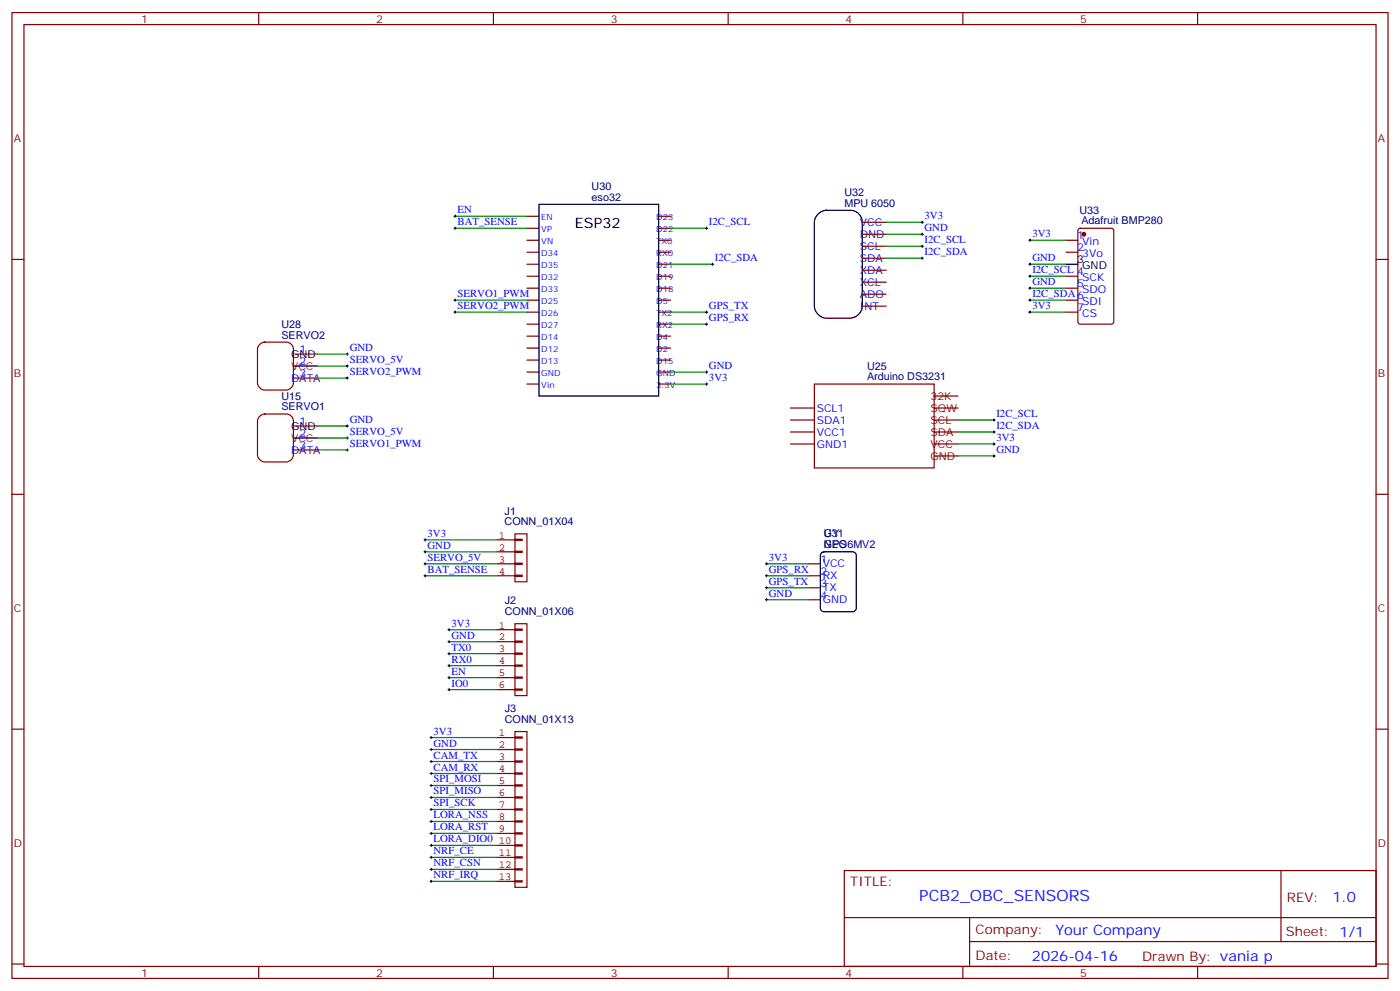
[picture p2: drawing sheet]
<svg xmlns="http://www.w3.org/2000/svg" width="412mm" height="292mm" viewBox="0 0 412 292" stroke-linecap="round" stroke-linejoin="round" font-family="sans-serif">
<g fill="none" stroke="#870000" stroke-width=".35">
<path d="M3.5 3.7h405.4v284.3h-405.4zM7.1 7.2h398.2v277.3h-398.2zM76.2 3.7v3.5M145.3 3.7v3.5M214.5 3.7v3.5M283.6 3.7v3.5M352.8 3.7v3.5M3.5 76.4h3.6M155.2 63.7h3.5M155.2 67.2h3.5M155.2 70.7h3.5M155.2 74.3h3.5"/>
<path d="M155.2 77.8h3.5M194 63.7h3.6M194 67.2h3.6M194 70.7h3.6M194 74.3h3.6M194 77.8h3.6M254 65.4h7.1M254 69h7.1M254 72.5h7.1M254 76h7.1M254 79.6h7.1M314 70.7h3.5"/>
<path d="M314 74.3h3.5M317.7 67.4l.5-.2h9.2l.6 .4 .1 27.1-.5 .7h-9.4l-.6-.4-.1-27.1zM405.3 76.4h3.6M155.2 84.8h3.5M155.2 88.4h3.5M155.2 91.9h3.5M155.2 95.4h3.5M155.2 99h3.5M155.2 81.3h3.5M194 84.8h3.6M194 88.4h3.6M194 91.9h3.6"/>
<path d="M194 95.4h3.6M194 99h3.6M194 81.3h3.6M254 83.1h7.1M254 86.6h7.1M254 90.1h7.1M314 84.8h3.5M314 88.4h3.5M314 91.9h3.5M314 81.3h3.5M76.6 101.3l1.4-.6h6.3a2.12 2.12 0 0 1 2.1 2.1v9.9a2.27 2.27 0 0 1-2.1 2.1h-6.3a2.27 2.27 0 0 1-2.2-2.1v-9.9l.1-.5zM86.4 111.3h7.1"/>
<path d="M155.2 102.5h3.5M155.2 106h3.5M155.2 109.5h3.5M155.2 113.1h3.5M194 102.5h3.6M194 106h3.6M194 109.5h3.6M194 113.1h3.6M76.6 122.5l1.4-.6h6.3a2.12 2.12 0 0 1 2.1 2.1v9.9a2.27 2.27 0 0 1-2.1 2.1h-6.3a2.27 2.27 0 0 1-2.2-2.1v-9.9l.1-.6zM86.4 132.5h7.1M232.8 120.1h7.1M232.8 123.6h7.1"/>
<path d="M232.8 127.2h7.1M232.8 130.7h7.1M3.5 145.5h3.6M405.3 145.5h3.6M238.1 166h3.6M238.1 169.5h3.6M238.1 173h3.6M238.1 176.6h3.6M3.5 214.7h3.6M405.3 214.7h3.6M248.7 256.3h156.6v28.2h-156.6zM377.3 256.3v20.9"/>
<path d="M248.7 270.1h156.5M285.6 277.2h119.6M285.6 270.1v14.2M3.5 283.8h3.6M76.2 284.5v3.5M145.3 284.5v3.5M214.5 284.5v3.5M283.6 284.5v3.5M352.8 284.5v3.5M405.3 283.8h3.6"/>
</g>
<path d="M239.9 113.1h35.3v24.7h-35.3zM275.2 116.6h7M275.2 120.1h7M275.2 123.6h7M275.2 127.2h7M275.2 130.7h7M275.2 134.2h7" fill="none" stroke="#800000" stroke-width=".35"/>
<path d="M86.4 104.2h7.1M86.4 125.4h7.1" fill="none" stroke="#f00" stroke-width=".35"/>
<path d="M158.7 60.1h35.3v56.5h-35.3zM241.1 62.9a3.6 3.6 0 0 1 2.3-1h7.1a3.5 3.5 0 0 1 3.5 3.5v24.7a3.8 3.8 0 0 1-3.5 3.6h-7.1a3.8 3.8 0 0 1-3.5-3.6v-24.7a3.5 3.5 0 0 1 1.2-2.5zM314 77.8h3.5M86.4 107.8h7.1M86.4 128.9h7.1M241.9 162.9l.8-.4h8.5l.8 .4 .2 .6v15.5l-.4 .9-.6 .2h-8.5l-.8-.5-.2-.6v-15.5z" fill="none" stroke="#000" stroke-width=".35"/>
<circle cx="319.3" cy="69" r=".53" fill="#870000" stroke="#870000" stroke-width=".35"/>
<g fill="none" stroke="#008700" stroke-width=".35">
<path d="M134.1 67.2h21.1M134.1 63.7h21.1M197.6 77.8h12.3M197.6 67.2h10.5M261.1 65.4h10.5M261.1 69h10.5M261.1 72.5h10.5M261.1 76h10.5M303.4 70.7h10.6M303.4 77.8h10.6M134.1 88.4h21.1M134.1 91.9h21.1"/>
<path d="M197.6 91.9h10.5M197.6 95.4h10.5M303.4 81.3h10.6M303.4 84.8h10.6M303.4 88.4h10.6M303.4 91.9h10.6M93.5 111.3h8.8M93.5 107.8h8.8M93.5 104.2h8.8M197.6 113.1h10.5M197.6 109.5h10.5M93.5 125.4h8.8"/>
<path d="M93.5 128.9h8.8M93.5 132.5h8.8M282.2 130.7h10.6M282.2 134.2h10.6M282.2 123.6h10.6M282.2 127.2h10.6M125.2 158.9h21.2M125.2 166h21.2M125.2 169.5h21.2M125.2 162.5h21.2M225.8 166h12.3M225.8 169.5h12.3"/>
<path d="M225.8 173h12.3M225.8 176.6h12.3M132.3 185.4h14.1M132.3 188.9h14.1M132.3 192.4h14.1M132.3 196h14.1M132.3 199.5h14.1M127 217.1h19.4M132.3 203h14.1M127 220.7h19.4M127 224.2h19.4M127 227.7h19.4"/>
<path d="M127 231.2h19.4M127 238.3h19.4M127 234.8h19.4M127 241.8h19.4M127 245.4h19.4M127 248.9h19.4M127 252.4h19.4M127 255.9h19.4M127 259.5h19.4"/>
</g>
<g fill="none" stroke="#000" stroke-width=".29">
<path d="M133.7 67.2h.7M133.7 63.7h.7M134.1 63.3v.7M134.1 66.9v.7M207.8 67.2h.7M208.1 66.9v.7M209.5 77.8h.8M209.9 77.4v.7M271.3 65.4h.7M271.3 69h.7M271.3 72.5h.7M271.3 76h.7"/>
<path d="M271.6 65.1v.7M271.6 68.6v.7M271.6 72.1v.7M271.6 75.7v.7M303 70.7h.7M303 77.8h.7M303.4 70.4v.7M303.4 77.4v.7M133.7 88.4h.7M133.7 91.9h.7M134.1 88v.7M134.1 91.5v.8"/>
<path d="M207.8 91.9h.7M207.8 95.4h.7M208.1 91.5v.8M208.1 95.1v.7M303 81.3h.7M303 84.8h.7M303 88.4h.7M303 91.9h.7M303.4 81v.7M303.4 84.5v.7M303.4 88v.7M303.4 91.5v.8"/>
<path d="M102 111.3h.7M102 107.8h.7M102 104.2h.7M102.3 103.9v.7M102.3 107.4v.7M102.3 110.9v.8M207.8 113.1h.7M207.8 109.5h.7M208.1 109.2v.7M208.1 112.7v.7M102 125.4h.7M102 128.9h.7"/>
<path d="M102 132.5h.7M102.3 125.1v.7M102.3 128.6v.7M102.3 132.1v.7M292.5 130.7h.7M292.5 134.2h.7M292.5 127.2h.7M292.5 123.6h.7M292.8 123.3v.7M292.8 126.8v.7M292.8 130.4v.7M292.8 133.9v.7"/>
<path d="M124.9 158.9h.7M125.2 158.6v.7M124.9 166h.7M124.9 169.5h.7M124.9 162.5h.7M125.2 162.1v.7M125.2 165.6v.7M125.2 169.2v.7M225.4 166h.7M225.4 176.6h.7M225.4 169.5h.7M225.4 173h.7"/>
<path d="M225.8 165.6v.7M225.8 169.2v.7M225.8 172.7v.7M225.8 176.2v.7M131.9 185.4h.7M131.9 188.9h.7M131.9 192.4h.7M131.9 196h.7M131.9 199.5h.7M132.3 185v.7M132.3 188.6v.7M132.3 192.1v.7"/>
<path d="M132.3 195.6v.7M132.3 199.1v.7M126.6 217.1h.8M127 216.8v.7M131.9 203h.7M132.3 202.7v.7M126.6 220.7h.8M126.6 224.2h.8M126.6 227.7h.8M126.6 231.2h.8M126.6 234.8h.8M126.6 238.3h.8"/>
<path d="M127 220.3v.7M127 223.8v.7M127 227.4v.7M127 230.9v.7M127 234.4v.7M127 237.9v.8M126.6 241.8h.8M126.6 245.4h.8M126.6 248.9h.8M126.6 252.4h.8M126.6 255.9h.8M126.6 259.5h.8"/>
<path d="M127 241.5v.7M127 245v.7M127 248.5v.7M127 252.1v.7M127 255.6v.7M127 259.1v.7"/>
</g>
<g fill="none" stroke="#850000" stroke-width=".35">
<path d="M146.4 158.9h5.3M151.7 158.8h2.1v.3h-2.1zM151.7 157.2h3.5v14.1h-3.5zM146.4 162.5h5.3M146.4 166h5.3M146.4 169.5h5.3M151.7 169.3h2.1v.4h-2.1zM151.7 165.8h2.1v.4h-2.1zM151.7 162.3h2.1v.3h-2.1zM146.4 185.4h5.3M146.4 188.9h5.3M146.4 192.4h5.3"/>
<path d="M146.4 196h5.3M146.4 199.5h5.3M151.7 199.3h2.1v.4h-2.1zM151.7 195.8h2.1v.3h-2.1zM151.7 192.3h2.1v.3h-2.1zM151.7 188.7h2.1v.4h-2.1zM151.7 185.2h2.1v.4h-2.1zM151.7 183.6h3.5v21.2h-3.5zM146.4 203h5.3M146.4 217.1h5.3M151.7 202.8h2.1v.4h-2.1zM151.7 215.4h3.5v45.8h-3.5z"/>
<path d="M151.7 217h2.1v.3h-2.1zM146.4 220.7h5.3M146.4 224.2h5.3M146.4 227.7h5.3M146.4 231.2h5.3M146.4 234.8h5.3M146.4 238.3h5.3M151.7 238.1h2.1v.4h-2.1zM151.7 234.6h2.1v.3h-2.1zM151.7 231.1h2.1v.3h-2.1zM151.7 227.5h2.1v.4h-2.1zM151.7 224h2.1v.4h-2.1z"/>
<path d="M151.7 220.5h2.1v.3h-2.1zM146.4 241.8h5.3M146.4 245.4h5.3M146.4 248.9h5.3M146.4 252.4h5.3M146.4 255.9h5.3M146.4 259.5h5.3M151.7 259.3h2.1v.3h-2.1zM151.7 255.8h2.1v.3h-2.1zM151.7 252.2h2.1v.4h-2.1zM151.7 248.7h2.1v.4h-2.1zM151.7 245.2h2.1v.3h-2.1z"/>
<path d="M151.7 241.7h2.1v.3h-2.1z"/>
</g>
<text font-size="4.6" fill="#00f" x="270.8" y="265.3">PCB2_OBC_SENSORS</text>
<text font-size="4.2" x="169.3" y="67.2">ESP32</text>
<g font-size="4.2" fill="#00f">
<text x="392.5" y="265.6">1.0</text>
<text x="310.9" y="275.1">Your Company</text>
<text x="304" y="282.9">2026-04-16</text>
</g>
<g font-size="3.9" fill="#800">
<text x="250.5" y="260.9">TITLE:</text>
<text x="379.1" y="265.6">REV:</text>
<text x="287.4" y="275.1">Company:</text>
<text x="378.7" y="275.7">Sheet: 1/1</text>
<text x="287.4" y="282.8">Date:</text>
<text x="336.4" y="282.8">Draw</text>
<text x="346.6" y="282.8">n By: vania p</text>
</g>
<g font-size="3.2" fill="#800">
<text x="41.6" y="6.7">1</text>
<text x="110.8" y="6.7">2</text>
<text x="179.9" y="6.7">3</text>
<text x="249.1" y="6.7">4</text>
<text x="318.2" y="6.7">5</text>
<text x="4.1" y="41.8">A</text>
<text x="405.9" y="41.8">A</text>
<text x="4.1" y="110.9">B</text>
<text x="405.9" y="110.9">B</text>
<text x="4.1" y="180.1">C</text>
<text x="405.9" y="180.1">C</text>
<text x="4.1" y="249.2">D</text>
<text x="405.9" y="249.2">D</text>
<text x="41.6" y="287.5">1</text>
<text x="110.8" y="287.5">2</text>
<text x="179.9" y="287.5">3</text>
<text x="249.1" y="287.5">4</text>
<text x="318.2" y="287.5">5</text>
</g>
<g font-size="3.2" fill="#000080">
<text x="174.3" y="59.1">eso32</text>
<text x="174.3" y="55.9">U30</text>
<text x="248.7" y="57.7">U32</text>
<text x="248.7" y="60.9">MPU 6050</text>
<text x="318" y="63">U33</text>
<text x="318.6" y="66">Adafruit BMP280</text>
<text x="82.9" y="99.7">SERVO2</text>
<text x="82.9" y="96.5">U28</text>
<text x="255.4" y="112">Arduino DS3231</text>
<text x="255.4" y="108.8">U25</text>
<text x="82.9" y="117.7">U15</text>
<text x="82.9" y="120.8">SERVO1</text>
<text x="148.6" y="154.7">CONN_01X04</text>
<text x="148.6" y="151.7">J1</text>
<text x="242.7" y="161.3">GPS</text>
<text x="242.7" y="158.1">U31</text>
<text x="242.7" y="161.4">NEO6MV2</text>
<text x="242.7" y="158.2">GY</text>
<text x="148.7" y="178">J2</text>
<text x="148.7" y="181.2">CONN_01X06</text>
<text x="148.7" y="209.7">J3</text>
<text x="148.7" y="212.9">CONN_01X13</text>
</g>
<g font-size="3.2" fill="#00f">
<text x="134.8" y="62.8">EN</text>
<text x="272.3" y="64.6">3V3</text>
<text x="134.8" y="66.3">BAT_SENSE</text>
<text x="208.8" y="66.3">I2C_SCL</text>
<text x="253.3" y="66.5">VCC</text>
<text x="253.3" y="70">DND</text>
<text x="272.3" y="68.1">GND</text>
<text x="272.3" y="71.6">I2C_SCL</text>
<text x="304.1" y="69.8">3V3</text>
<text x="317.3" y="70.4">1</text>
<text x="210.6" y="76.9">I2C_SDA</text>
<text x="253.3" y="73.6">SCL</text>
<text x="253.3" y="77.1">SDA</text>
<text x="272.3" y="75.1">I2C_SDA</text>
<text x="304.1" y="76.9">GND</text>
<text x="317.3" y="73.9">2</text>
<text x="318.8" y="72.1">Vin</text>
<text x="318.8" y="75.7">3Vo</text>
<text x="253.3" y="80.6">XDA</text>
<text x="304.1" y="80.4">I2C_SCL 4</text>
<text x="304.1" y="84">GND</text>
<text x="318.8" y="82.7">SCK</text>
<text x="134.8" y="87.5">SERVO1_PWM</text>
<text x="253.3" y="84.1">XCL</text>
<text x="253.3" y="87.7">ADO</text>
<text x="304.1" y="87.5">I2C_SDA6</text>
<text x="317.3" y="84.5">5</text>
<text x="318.8" y="86.3">SDO</text>
<text x="318.8" y="89.8">SDI</text>
<text x="134.8" y="91">SERVO2_PWM</text>
<text x="208.8" y="94.5">GPS_RX</text>
<text x="208.8" y="91">GPS_TX</text>
<text x="253.3" y="91.2">INT</text>
<text x="304.1" y="91">3V3</text>
<text x="317.3" y="91.5">7</text>
<text x="318.8" y="93.3">CS</text>
<text x="88.2" y="103.9">1</text>
<text x="88.2" y="107.4">2</text>
<text x="103" y="106.9">SERVO_5V</text>
<text x="103" y="103.4">GND</text>
<text x="85.7" y="112.4">DATA</text>
<text x="88.2" y="110.9">3</text>
<text x="103" y="110.4">SERVO2_PWM</text>
<text x="208.8" y="112.2">3V3</text>
<text x="208.8" y="108.7">GND</text>
<text x="88.2" y="125.1">1</text>
<text x="103" y="124.5">GND</text>
<text x="240.6" y="121.2">SCL1</text>
<text x="240.6" y="124.7">SDA1</text>
<text x="293.5" y="122.8">I2C_SCL</text>
<text x="88.2" y="128.6">2</text>
<text x="103" y="128.1">SERVO_5V</text>
<text x="103" y="131.6">SERVO1_PWM</text>
<text x="240.6" y="128.2">VCC1</text>
<text x="240.6" y="131.8">GND1</text>
<text x="293.5" y="129.8">3V3</text>
<text x="293.5" y="126.3">I2C_SDA</text>
<text x="85.7" y="133.5">DATA</text>
<text x="88.2" y="132.1">3</text>
<text x="293.5" y="133.3">GND</text>
<text x="125.9" y="158">3V3</text>
<text x="125.9" y="161.6">GND</text>
<text x="125.9" y="165.1">SERVO_5V</text>
<text x="226.5" y="165.1">3V3</text>
<text x="241.7" y="165.6">1</text>
<text x="242.4" y="167">VCC</text>
<text x="125.9" y="168.6">BAT_SENSE</text>
<text x="226.5" y="168.6">GPS_RX</text>
<text x="226.5" y="172.2">GPS_TX</text>
<text x="241.7" y="169.2">2</text>
<text x="241.7" y="172.7">3</text>
<text x="242.4" y="170.6">RX</text>
<text x="226.5" y="175.7">GND</text>
<text x="241.7" y="176.2">4</text>
<text x="242.4" y="174.1">TX</text>
<text x="242.4" y="177.6">GND</text>
<text x="133" y="184.5">3V3</text>
<text x="133" y="188">GND</text>
<text x="133" y="191.6">TX0</text>
<text x="133" y="195.1">RX0</text>
<text x="133" y="198.6">EN</text>
<text x="133" y="202.1">IO0</text>
<text x="127.7" y="216.3">3V3</text>
<text x="127.7" y="219.8">GND</text>
<text x="127.7" y="223.3">CAM_TX</text>
<text x="127.7" y="226.8">CAM_RX</text>
<text x="127.7" y="230.4">SPI_MOSI</text>
<text x="127.7" y="233.9">SPI_MISO</text>
<text x="127.7" y="237.4">SPI_SCK</text>
<text x="127.7" y="240.9">LORA_NSS</text>
<text x="127.7" y="244.5">LORA_RST</text>
<text x="127.7" y="248">LORA_DIO0</text>
<text x="127.7" y="251.5">NRF_CE</text>
<text x="127.7" y="255.1">NRF_CSN</text>
<text x="127.7" y="258.6">NRF_IRQ</text>
</g>
<g font-size="3.2">
<text x="317.3" y="77.4">3</text>
<text x="318.8" y="79.2">GND</text>
<text x="85.7" y="105.3">GND</text>
<text x="85.7" y="126.5">GND</text>
</g>
<g font-size="3.2" fill="#f00">
<text x="85.7" y="108.8">VCC</text>
<text x="85.7" y="130">VCC</text>
</g>
<g font-size="3.2" fill="#800000">
<text x="274.1" y="117.7">32K</text>
<text x="274.1" y="121.2">SQW</text>
<text x="274.1" y="124.7">SCL</text>
<text x="274.1" y="128.2">SDA</text>
<text x="274.1" y="131.8">VCC</text>
<text x="274.1" y="135.3">GND</text>
</g>
<g font-size="3.2" fill="#840000">
<text x="146.9" y="158.6">1</text>
<text x="146.9" y="162.1">2</text>
<text x="146.9" y="165.6">3</text>
<text x="146.9" y="169.2">4</text>
<text x="146.9" y="185">1</text>
<text x="146.9" y="188.6">2</text>
<text x="146.9" y="192.1">3</text>
<text x="146.9" y="195.6">4</text>
<text x="146.9" y="199.1">5</text>
<text x="146.9" y="202.7">6</text>
<text x="146.9" y="216.8">1</text>
<text x="146.9" y="220.3">2</text>
<text x="146.9" y="223.8">3</text>
<text x="146.9" y="227.4">4</text>
<text x="146.9" y="230.9">5</text>
<text x="146.9" y="234.4">6</text>
<text x="146.9" y="237.9">7</text>
<text x="146.9" y="241.5">8</text>
<text x="146.9" y="245">9</text>
<text x="146.9" y="248.5">10</text>
<text x="146.9" y="252.1">11</text>
<text x="146.9" y="255.6">12</text>
<text x="146.9" y="259.1">13</text>
</g>
<g font-size="2.5" fill="#00f">
<text x="159.5" y="64.7">EN</text>
<text x="193.3" y="64.7">D23</text>
<text x="159.5" y="68.3">VP</text>
<text x="159.5" y="71.8">VN</text>
<text x="193.3" y="68.3">D22</text>
<text x="193.3" y="71.8">TX0</text>
<text x="159.5" y="75.3">D34</text>
<text x="193.3" y="75.3">RX0</text>
<text x="159.5" y="78.8">D35</text>
<text x="159.5" y="82.4">D32</text>
<text x="193.3" y="78.8">D21</text>
<text x="193.3" y="82.4">D19</text>
<text x="159.5" y="85.9">D33</text>
<text x="159.5" y="89.4">D25</text>
<text x="193.3" y="85.9">D18</text>
<text x="193.3" y="89.4">D5</text>
<text x="159.5" y="93">D26</text>
<text x="193.3" y="93">TX2</text>
<text x="159.5" y="96.5">D27</text>
<text x="159.5" y="100">D14</text>
<text x="193.3" y="96.5">RX2</text>
<text x="193.3" y="100">D4</text>
<text x="159.5" y="103.5">D12</text>
<text x="159.5" y="107.1">D13</text>
<text x="193.3" y="103.5">D2</text>
<text x="193.3" y="107.1">D15</text>
<text x="159.5" y="110.6">GND</text>
<text x="193.3" y="110.6">GND</text>
<text x="159.5" y="114.1">Vin</text>
<text x="193.3" y="114.1">3.3V</text>
</g>
</svg>
